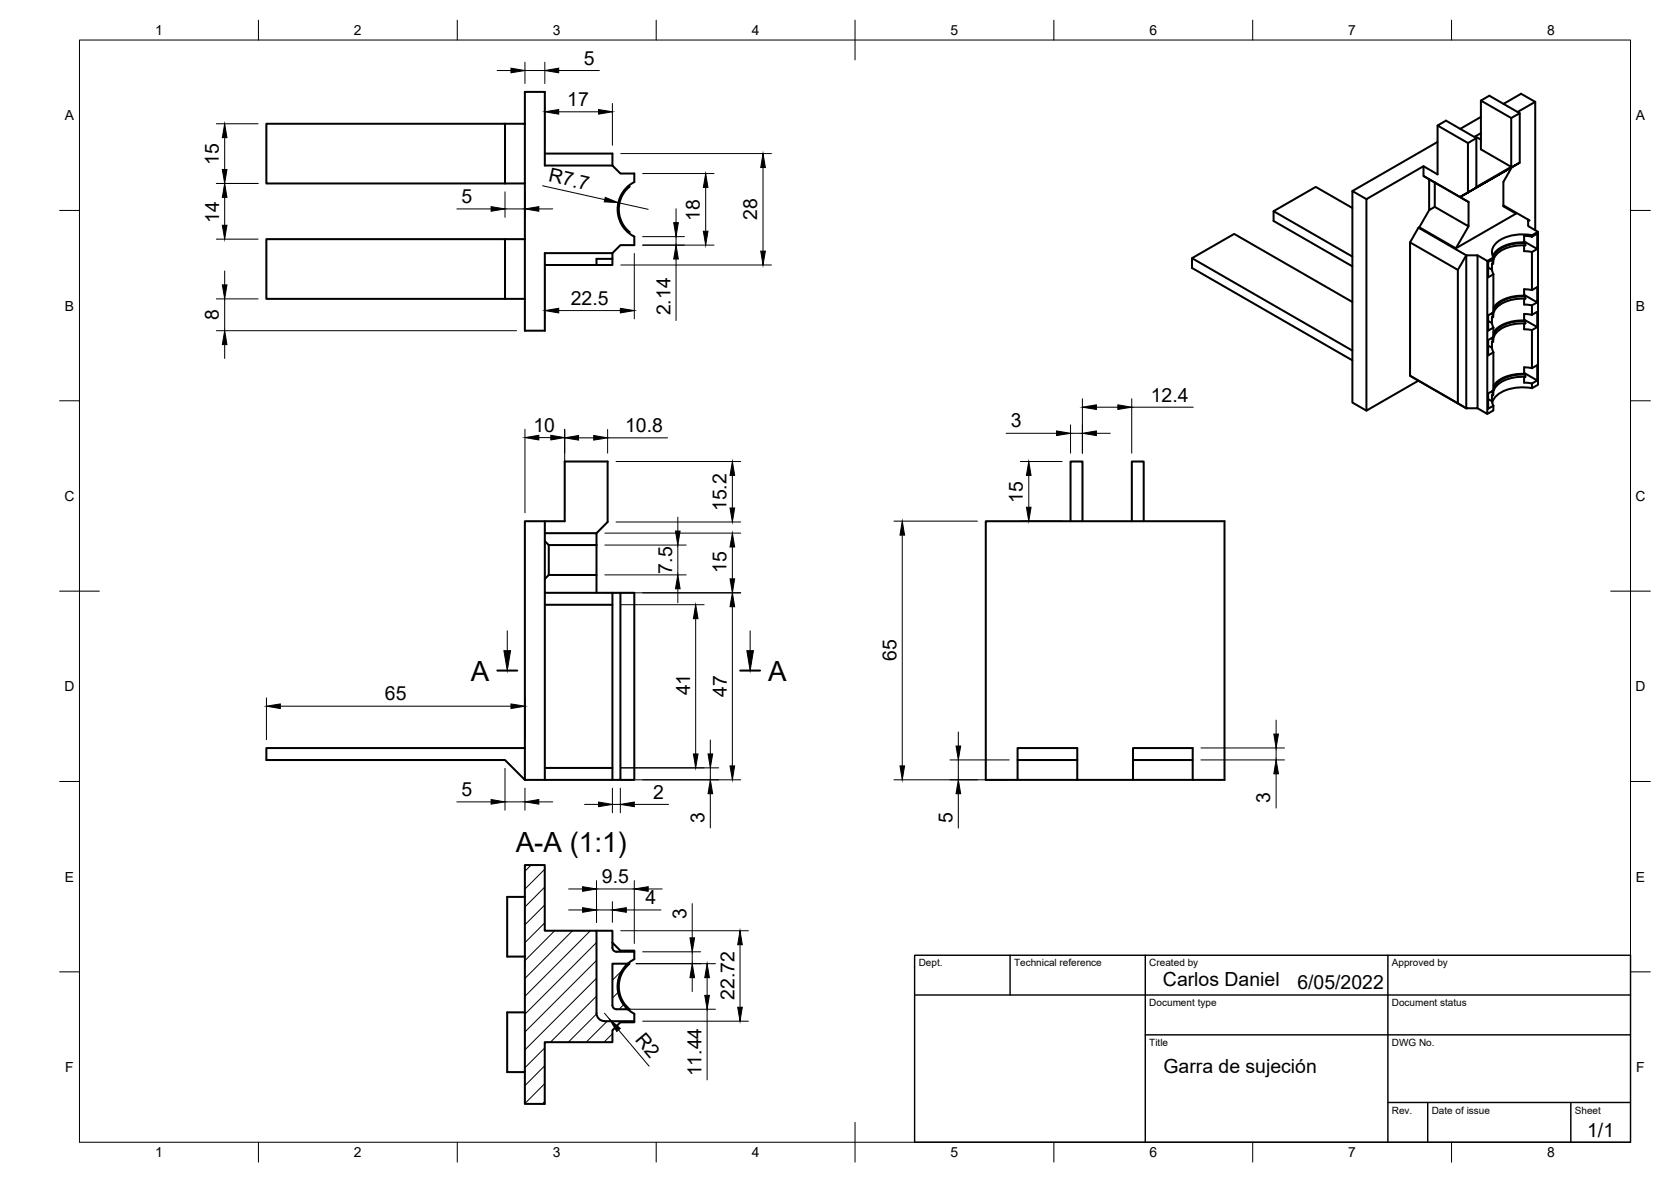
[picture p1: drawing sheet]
<svg xmlns="http://www.w3.org/2000/svg" width="420mm" height="297mm" viewBox="0 0 420 297" stroke-linecap="round" stroke-linejoin="round" font-family="sans-serif">
<!-- layer: Visible -->
<g fill="none" stroke="#000" stroke-width=".51">
<path d="M127 31.1h5v15h-5zM127 31.1h-60v15h60M132 31.1v-8h5v18.5h17M137 38.6h17v3M361.5 31.5v12.3l-3.6-2M361.5 35.7l-21.5 12.3M369.1 35.9v12.5M371.2 34.7l-2.1 1.2-7.6-4.4 2.1-1.2 7.6 4.4v12.3l8.8-5.1M372.4 25.3l7.6 4.4v12.2l-7.6-4.4v-12.2l2.1-1.2 7.6 4.4v12.4M372.4 33.5l-1.5 .8 1.5 .8M372.4 29.4l-5.2 3M382.1 28.5l-2.1 1.2"/>
<path d="M386 25.6v32.2M386 25.6l-4.4 2.5M386 25.6l-3.5-2-4.4 2.5M132 46.1v14M154 41.6l2 2h3.5v2.1a7.7 7.7 0 0 0 0 13.8v2.1h-3.5l-2 2M157.8 46.9h.5a7.4 7.4 0 0 0 0 11.4h-.5M340 52.3l-9.2-5.3-10.6 6.1M343.6 50l-3.6-2v53.2l3.6 2M356.7 57.2l12 7-2.1 3.6v33.6l2.1 1.2M357.9 44.2l11.4 6.6M359.3 45l1.5 .9v6.1l-1.5 .8zM359.3 45l-1.4-.8v-2.4l-14.3 8.2v53.2l13.1-7.5-2.2-1.3v-33.5l4.8-8.1"/>
<path d="M360.8 45.9l8.5 4.9M367.1 49.5l15-8.6zM369.3 50.8v6.1l-8.5-4.9M369.3 56.9l-3.2 5.5-9.2-5.3M378 51.6l6.2 3.6v1.6l2.5 1.5M380.1 42l-2.1 3.7v6.1l3.2 1.9-15.1 8.7M383.2 59.3v1.6l.3 .2v.6M383.2 59.3l2 .2M384.2 55.2l.4 .2-.4 .2M385.2 59.5l1.3-.8v3.9l-3.3-1.9M385.2 59.5v-.4l1.5-.8v38.4l-1.5 .9v-1.2M385.2 59.1a10.9 10.9 0 0 0-9.1 2.1 2.83 2.83 0 0 0-.6 3.5"/>
<path d="M127 60.1h5v15h-5zM127 60.1h-60v15h60M137 66.6h13M154 63.6v1.5h-4v1.5h4v-1.5M154 63.6h-17v19.5h-5v-8M299.7 64.9l10.6-6.1 29.7 17.1M340 64.5l-19.8-11.4v2.4l19.8 11.4M354.5 60.9l12.1 6.9M368.7 64.2h2.8v38.4h-2.8zM371.5 64.2l2.5 1.4v38.4l-2.5-1.4M374.2 67.2l.9 .6M375.1 78.7v.3l.4 .2v.5l-.4-.1v1.6"/>
<path d="M375.1 65.3v.3l.4 .2v.5l-.4-.1v1.6M375.1 67.8l.4 1.1M375.4 78.5l.1 .7M375.4 65.1l.1 .7M375.5 64.7v.4l-1.3 .7v3.9l1.3-.8M375.5 68.9v9.6l-1.3 .8v3.8l1.3-.8M375.5 64.7l-1.5 .9M383.2 72.7v1.6l.3 .2v.6M383.2 78.9v1.6l.3 .2v.6M383.2 61.7v1.4M383.2 75.1v1.4M383.2 76.5l2 .2"/>
<path d="M383.2 63.1l2 .2M383.2 74.3a8.7 8.7 0 0 0-7.7 3.1M383.2 72.7l2 .2M383.2 78.9l2 .2M383.2 60.9a9.3 9.3 0 0 0-7.5 2.8l-.4 .6M383.6 75.1a9.2 9.2 0 0 0-7.6 2.5l-.6 1.4M383.6 74.5a9.3 9.3 0 0 0-7.4 2.4l-.7 1.2M383.6 61.7a9.2 9.2 0 0 0-7.6 2.5l-.6 1.4M383.6 61.1a9.3 9.3 0 0 0-7.4 2.4l-.7 1.2M385.2 72.9l1.3-.8v3.9l-3.3-1.9M385.2 76.7v2.4l1.3-.7v3.8M386.5 76l-1.3 .7"/>
<path d="M386.5 62.6l-1.3 .7v9.6M340 88.1l-40.3-23.2v2.4l40.3 23.3M354.5 94.4l12.1 7M356.7 95.7l12 6.9M374.2 80.7l.9 .5M375.1 84.9v.3l.4 .2v.6l-.4-.2v1.6l-.9-.5M375.1 98.3v.3l.4 .2v.6l-.4-.2v1.6M375.1 81.2l.4 1.1M375.1 87.4l.4 1.1M375.4 98.1l.1 .7M375.4 84.7l.1 .7M375.5 82.3v2.4l-1.3 .8v3.8l1.3-.8v9.6l-1.3 .8v3.8l1.3-.7"/>
<path d="M383.2 92.3v1.6l.3 .2v.6M383.2 81.3v1.4M383.2 94.7v1.5M383.2 82.7l2 .2M383.2 96.2l2 .2M383.2 94a8.7 8.7 0 0 0-7.7 3M383.2 92.3l2 .2M383.2 80.5a8.7 8.7 0 0 0-7.7 3.1M383.2 80.3l.1 .1M383.2 93.7l3.3 1.9-1.3 .8M383.3 80.4l3.2 1.8-1.3 .8v9.5M383.6 81.3a9.2 9.2 0 0 0-7.6 2.5l-.6 1.4"/>
<path d="M383.6 94.1a9.3 9.3 0 0 0-7.4 2.4l-.7 1.3M383.6 94.7a9.2 9.2 0 0 0-7.6 2.5l-.6 1.5M383.6 80.7a9.3 9.3 0 0 0-7.4 2.4l-.7 1.3M385.2 92.5l1.3-.7v3.8M385.2 97.5a10.8 10.8 0 0 0-9.1 2.1l-.9 1.6M374.2 100.3l.9 .5M375.1 100.8l.4 1.1M375.5 102v1.2l-1.5 .8M137 134h13v3M137 136l1 1M137 131v65M138 137v7.5l-1 1"/>
<path d="M138 137h12M150 137v7.5h-12M150 134l2.8-2.8v-15.2h-10.8v15h-10v65h22M269.2 131v-15h3v15M284.6 131v-15h3v15M137 149h17M137 152h17M150 144.5v4.5M154 149h2v47h-2M154 149v47M156 149h3.5v47h-3.5M132 188h-65v3h60l5 5"/>
<path d="M137 193h17M255.9 191v-3h15v8M255.9 196h-8v-65h60v65h-8M270.9 191h-15v5h15M270.9 196h14M284.9 191v-3h15v3h-15v5h15M299.9 191v5M132 225.4h-4.5v15h4.5M150 233.9h4v3M154 236.9l2 2h3.5v.3h-4.5a1.01 1.01 0 0 1-1-1zM159.5 239.2v1.8l-1.7 1.2h.5a7.4 7.4 0 0 0 0 11.4h-.5l1.7 1.2v1.8M132 254.4h-4.5v15h4.5"/>
<path d="M150 254.6a2 2 0 0 0 2 2M150 254.6v-20.7h-13v-16.5h-5v60h5v-15.5h17v-3l2-2h3.5v-.3h-7.5M154 242.2h3.8a7.7 7.7 0 0 0 0 11.4h-2.8a1.01 1.01 0 0 1-1-1z"/>
</g>
<!-- layer: Visible fina -->
<path d="M383.3 59.3v1.4M383.3 72.7v1.5M383.3 78.9v1.5M383.3 92.3v1.5" fill="none" stroke="#000" stroke-width=".25"/>
<!-- layer: Border -->
<g fill="none" stroke="#000" stroke-width=".25">
<path d="M20 10.1h390v276.9h-390zM65 5.1v5M115 5.1v5M165 5.1v5M215 5.1v10M265 5.1v5M315 5.1v5M365 5.1v5M15 52.9h5M410 52.9h5M15 100.7h5M410 100.7h5"/>
<path d="M15 148.6h10M405 148.6h10M15 196.4h5M410 196.4h5M15 244.2h5M410 244.2h5M65 287v5M115 287v5M165 287v5M215 282.1v9.9M265 287v5M315 287v5"/>
<path d="M365 287v5"/>
</g>
<!-- layer: TitleBlock -->
<path d="M230 240.1h180v46.9h-180zM230 250h180M254 240.1v9.9M288 240.1v46.9M349 240.1v46.9M288 260.1h122M349 277.1h61M359 277.1v9.9M395 277.1v9.9" fill="none" stroke="#000" stroke-width=".36"/>
<!-- layer: Dimensions -->
<g fill="none" stroke="#000" stroke-width=".25">
<path d="M125 17.7h3.5M132 15.6v5.4M132 17.7h5M137 15.6v5.4M140.5 17.7h10.2M54.4 31.1h10.5M56.5 34.6v8M137 26v10.5M140.5 28.1h10M154 26v10.5M156.1 38.6h37.9M54.4 46.1h10.5"/>
<path d="M56.5 49.6v7M114.9 52.5h8.6M127 48.2v6.4M127 52.5h5M132 48.2v6.4M135.5 52.5h3.5M136.4 46.7l15.7 3.5M155.5 50.9l7.5 1.7M161.6 43.6h17.9M161.6 59.5h10.5M170 52.5v3.5M170 59.5v2.1"/>
<path d="M177.4 47.1v11M191.9 42.1v21M54.4 60.1h10.5M54.4 75.1h10.5M56.5 68.1v3.5M56.5 75.1v8M137 65.7v14.4M140.5 78h15.5M156.1 66.6h37.9M159.5 63.7v16.4M161.6 61.6h17.9M170 65.1v15.4"/>
<path d="M54.4 83.1h75.5M56.5 86.6v3.5M132 107.9v21M135.5 110h3M142 107.9v21M145.5 110h3.8M152.8 107.9v6M152.8 110h15.1M154.9 116h31.3M184.1 119.5v8.2M253 108.9h12.7M256.6 116h10.5"/>
<path d="M258.7 119.5v8M269.2 106.8v7.1M269.2 108.9h3M272.2 100.2v13.7M275.7 102.3h5.4M275.7 108.9h3.5M284.6 100.2v13.7M284.6 102.3h15.4M152.1 134h34.1M152.1 137h20.4M154.9 131.2h31.3M170.4 130v3.5"/>
<path d="M170.4 137v7.5M184.1 137.5v8M224.8 131h21M226.9 134.5v58M256.6 131h10.5M152.1 149h34.1M152.1 144.5h20.4M156.1 152h20.9M170.4 148v3.5M174.9 155.5v34M184.1 152.5v40M67 175.4v10.5"/>
<path d="M70.5 177.5h58M132 175.4v10.5M127 193.1v10.5M132 198.1v5.5M154 198.1v6.1M156 198.1v6.1M156.1 196h30.1M156.1 193h24.6M178.6 186v3.5M178.6 193v3M178.6 199.5v8.6M224.8 196h29"/>
<path d="M238.9 191h14.9M241 184v3.5M241 191v5M241 199.5v8.6M302 188h21M302 191h21M320.9 181v3.5M320.9 188v3M320.9 194.5v8.6M114.9 201.5h8.6M127 201.5h5M135.5 201.5h3.5"/>
<path d="M147 202.1h3.5M154 202.1h2M159.5 202.1h8.6M143 228.7h3.5M143 223.4h3.5M150 221.3v10.5M150 228.7h4M150 223.4h9.5M154 226.6v5.2M156.1 233.9h32.1M157.5 228.7h8.7M159.5 221.3v15.8"/>
<path d="M161.6 239.2h14.6M163 223.4h3.5M174.1 227.1v8.6M174.1 239.2v3M186.1 237.4v15.7M152 254.6l1.3 1.5M155.5 258.8l7.7 9.1M157.1 253.6h22.8M159.9 242.2h20M161.6 256.6h26.6M174.1 245.7v3.5M177.8 245.7v4.4"/>
<path d="M177.8 253.6v17.8"/>
</g>
<g fill="#000" stroke="#000" stroke-width=".25">
<path d="M128.5 17.1l3.5 .6-3.5 .6zM137 17.7l3.5-.6v1.2zM56.5 31.1l.6 3.5h-1.2zM137 28.1l3.5-.6v1.2zM150.5 27.5l3.5 .6-3.5 .6zM55.9 42.6h1.2l-.6 3.5zM56.5 46.1l.6 3.5h-1.2zM55.9 56.6h1.2l-.6 3.5zM123.5 51.9l3.5 .6-3.5 .6zM132 52.5l3.5-.6v1.2zM152.2 49.6l3.3 1.3-3.6-.2zM169.4 56h1.2l-.6 3.5z"/>
<path d="M177.4 43.6l.6 3.5h-1.2zM176.8 58.1h1.2l-.6 3.5zM191.9 38.6l.5 3.5h-1.1zM55.9 71.6h1.2l-.6 3.5zM137 78l3.5-.5v1.1zM156 77.5l3.5 .5-3.5 .6zM170 61.6l.6 3.5h-1.2zM191.3 63.1h1.1l-.5 3.5zM56.5 83.1l.6 3.5h-1.2zM132 110l3.5-.6v1.2zM138.5 109.4l3.5 .6-3.5 .6zM142 110l3.5-.6v1.2z"/>
<path d="M149.3 109.4l3.5 .6-3.5 .6zM184.1 116l.6 3.5h-1.1zM258.7 116l.5 3.5h-1.1zM265.7 108.3l3.5 .6-3.5 .6zM272.2 102.3l3.5-.6v1.2zM272.2 108.9l3.5-.6v1.2zM281.1 101.7l3.5 .6-3.5 .6zM169.8 133.5h1.2l-.6 3.5zM183.6 127.7h1.1l-.6 3.5zM184.1 134l.6 3.5h-1.1zM226.9 131l.6 3.5h-1.2zM258.1 127.5h1.1l-.5 3.5z"/>
<path d="M170.4 144.5l.6 3.5h-1.2zM174.9 152l.6 3.5h-1.2zM183.6 145.5h1.1l-.6 3.5zM184.1 149l.6 3.5h-1.1zM67 177.5l3.5-.6v1.2zM128.5 176.9l3.5 .6-3.5 .6zM174.3 189.5h1.2l-.6 3.5zM178 189.5h1.2l-.6 3.5zM178.6 196l.6 3.5h-1.2zM183.6 192.5h1.1l-.6 3.5zM226.3 192.5h1.2l-.6 3.5zM240.4 187.5h1.2l-.6 3.5z"/>
<path d="M241 196l.6 3.5h-1.2zM320.3 184.5h1.2l-.6 3.5zM320.9 191l.6 3.5h-1.2zM123.5 200.9l3.5 .6-3.5 .6zM132 201.5l3.5-.6v1.2zM150.5 201.6l3.5 .5-3.5 .6zM156 202.1l3.5-.5v1.1zM146.5 228.1l3.5 .6-3.5 .6zM146.5 222.8l3.5 .6-3.5 .6zM154 228.7l3.5-.6v1.2zM159.5 223.4l3.5-.6v1.2zM173.5 235.7h1.1l-.5 3.5z"/>
<path d="M186.1 233.9l.5 3.5h-1.1zM153.3 256.1l2.7 2.4-.9 .7zM174.1 242.2l.5 3.5h-1.1zM177.8 242.2l.6 3.5h-1.2zM177.2 250.1h1.2l-.6 3.5zM185.5 253.1h1.1l-.5 3.5z"/>
</g>
<!-- layer: Sombreado -->
<g fill="none" stroke="#000" stroke-width=".25">
<path d="M133.5 217.4l-1.5 1.5M137 218.4l-5 5M137 222.9l-5 5M137 227.4l-5 5M137 231.9l-5 5M139.5 233.9l-7.5 7.5M144 233.9l-12 12M148.4 233.9l-16.4 16.5M150 236.9l-18 18M154.2 237.1l-.2 .2M156.9 238.9l-.3 .3M150 241.3l-18 18"/>
<path d="M150 245.8l-18 18M150 250.3l-11.6 11.6M150 254.8l-7.1 7.1M152.7 256.6l-5.3 5.3M154 259.8l-2.1 2.1M155.4 249.4l-1.4 1.4M156.4 243.9l-2.4 2.4M156.8 252.5l-1.1 1.1M157.2 256.6l-.3 .3M137 263.3l-5 5M137 267.8l-5 5M137 272.3l-5 5"/>
<path d="M137 276.8l-.6 .6"/>
</g>
<!-- layer: Anotaciones -->
<path d="M125.1 168.5h4.9M186.1 168.5h5" fill="none" stroke="#000" stroke-width=".51"/>
<path d="M127.6 158.5v5M188.6 158.5v5" fill="none" stroke="#000" stroke-width=".25"/>
<path d="M126.7 163.5h1.7l-.8 5zM187.8 163.5h1.6l-.8 5z" fill="#000" stroke="#000" stroke-width=".25"/>
<g font-size="7">
<text x="118.4" y="171">A</text>
<text x="193.1" y="171">A</text>
<text x="129.7" y="214.2">A-A (1:1)</text>
</g>
<g font-size="4.9">
<text x="146.8" y="16.3">5</text>
<text x="142.6" y="26.7">17</text>
<text x="55" y="41.5" transform="rotate(-90 55 41.5)">15</text>
<text x="137.7" y="45.5" transform="rotate(13 137.7 45.5)">R7.7</text>
<text x="116.1" y="51">5</text>
<text x="55.1" y="56" transform="rotate(-90 55.1 56)">14</text>
<text x="176" y="55.5" transform="rotate(-90 176 55.5)">18</text>
<text x="190.4" y="55.3" transform="rotate(-90 190.4 55.3)">28</text>
<text x="143.5" y="76.6">22.5</text>
<text x="55" y="80.5" transform="rotate(-90 55 80.5)">8</text>
<text x="168.6" y="79.3" transform="rotate(-90 168.6 79.3)">2.14</text>
<text x="289.3" y="100.9">12.4</text>
<text x="254.2" y="107.4">3</text>
<text x="134.1" y="108.5">10</text>
<text x="157.2" y="108.6">10.8</text>
<text x="182.7" y="128.5" transform="rotate(-90 182.7 128.5)">15.2</text>
<text x="257.2" y="126.4" transform="rotate(-90 257.2 126.4)">15</text>
<text x="169" y="144.1" transform="rotate(-90 169 144.1)">7.5</text>
<text x="182.7" y="144" transform="rotate(-90 182.7 144)">15</text>
<text x="225.4" y="166.2" transform="rotate(-90 225.4 166.2)">65</text>
<text x="96.8" y="176">65</text>
<text x="173.5" y="174.8" transform="rotate(-90 173.5 174.8)">41</text>
<text x="182.7" y="175.1" transform="rotate(-90 182.7 175.1)">47</text>
<text x="116.1" y="200.1">5</text>
<text x="164.3" y="200.7">2</text>
<text x="319.4" y="201.9" transform="rotate(-90 319.4 201.9)">3</text>
<text x="177.1" y="206.9" transform="rotate(-90 177.1 206.9)">3</text>
<text x="239.5" y="206.9" transform="rotate(-90 239.5 206.9)">5</text>
<text x="151.3" y="221.9">9.5</text>
<text x="162.3" y="227.3">4</text>
<text x="172.6" y="231" transform="rotate(-90 172.6 231)">3</text>
<text x="184.7" y="251.3" transform="rotate(-90 184.7 251.3)">22.72</text>
<text x="292.4" y="247.8">Carlos Daniel</text>
<text x="326.2" y="248.5">6/05/2022</text>
<text x="159.5" y="261.4" transform="rotate(50 159.5 261.4)">R2</text>
<text x="292.5" y="269.7">Garra de sujeción</text>
<text x="176.4" y="270.5" transform="rotate(-90 176.4 270.5)">11.44</text>
<text x="399.1" y="285.7">1/1</text>
</g>
<g font-size="3.5">
<text x="39" y="8.8">1</text>
<text x="89" y="8.8">2</text>
<text x="139" y="8.8">3</text>
<text x="189" y="8.8">4</text>
<text x="239" y="8.8">5</text>
<text x="289" y="8.8">6</text>
<text x="339" y="8.8">7</text>
<text x="389" y="8.8">8</text>
<text x="16.3" y="30.2">A</text>
<text x="411.3" y="30.2">A</text>
<text x="16.3" y="78">B</text>
<text x="411.3" y="78">B</text>
<text x="16.2" y="125.9">C</text>
<text x="411.2" y="125.9">C</text>
<text x="16.2" y="173.7">D</text>
<text x="411.2" y="173.7">D</text>
<text x="16.3" y="221.6">E</text>
<text x="411.3" y="221.6">E</text>
<text x="16.4" y="269.4">F</text>
<text x="411.4" y="269.4">F</text>
<text x="39" y="290.8">1</text>
<text x="89" y="290.8">2</text>
<text x="139" y="290.8">3</text>
<text x="189" y="290.8">4</text>
<text x="239" y="290.8">5</text>
<text x="289" y="290.8">6</text>
<text x="339" y="290.8">7</text>
<text x="389" y="290.8">8</text>
</g>
<g font-size="2.5">
<text x="231" y="242.9">Dept.</text>
<text x="255" y="242.9">Technical reference</text>
<text x="289" y="242.9">Created by</text>
<text x="350" y="242.9">Approved by</text>
<text x="289" y="252.8">Document type</text>
<text x="350" y="252.8">Document status</text>
<text x="289" y="262.9">Title</text>
<text x="350" y="262.9">DWG No.</text>
<text x="350" y="279.9">Rev.</text>
<text x="360" y="279.9">Date of issue</text>
<text x="396" y="279.9">Sheet</text>
</g>
</svg>
